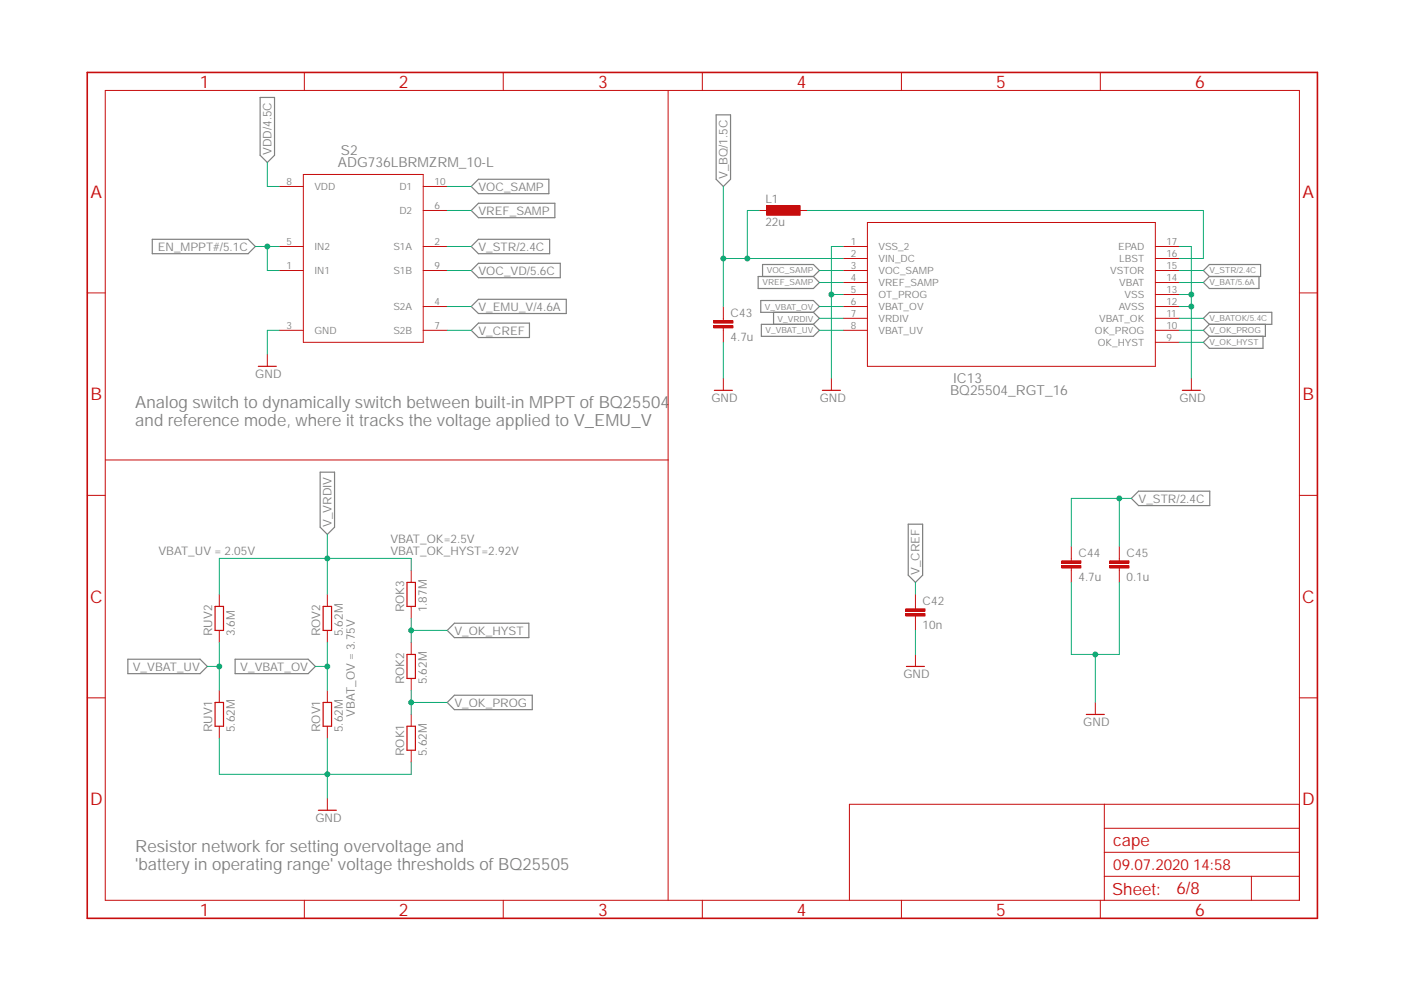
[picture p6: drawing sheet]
<svg xmlns="http://www.w3.org/2000/svg" width="297mm" height="210mm" viewBox="0 0 297 210" stroke-linecap="round" stroke-linejoin="round" font-family="sans-serif">
<path d="M17.9 15l261.2 179.9M279.1 15l-261.2 179.9" fill="none" stroke="#fff" stroke-width=".21"/>
<g fill="none" stroke="#808080" stroke-width=".25">
<path d="M55 20.6h3.1v12.3l-1.5 1.5-1.6-1.5zM99.7 39.5l1.5-1.6h14.9v3.1h-14.9zM151.5 24.3h3.1v13.6l-1.6 1.6-1.5-1.6zM32.2 50.6h20.3l1.5 1.6-1.5 1.5h-20.3zM99.7 52.2l1.5-1.6h15.1v3.1h-15.1zM99.7 44.5l1.5-1.5h16.2v3.1h-16.2zM99.7 57.2l1.5-1.5h17.3v3.1h-17.3zM160.4 58.5h11.7l1.3 1.3-1.3 1.2h-11.7zM161.3 58.5v-2.5h10.8l1.3 1.2-1.3 1.3M254.6 57.2l1.3-1.2h10.8v2.5h-10.8zM255.9 58.5l-1.3 1.3 1.3 1.2h10.5v-2.5M99.7 64.9l1.5-1.6h18.6v3h-18.6z"/>
<path d="M99.7 69.9l1.5-1.5h10.8v3h-10.8zM161 63.6h11.1l1.3 1.3-1.3 1.2h-11.1zM161.1 68.6h11l1.3 1.3-1.3 1.3h-11zM163.7 66.1v2.5M172.1 66.1l1.3 1.3-1.3 1.2M254.6 67.4l1.3-1.3h13.2v2.5h-13.2zM255.9 68.6l-1.3 1.3 1.3 1.3M255.9 71.2l-1.3 1.2 1.3 1.3h11.3v-2.5M267.7 68.6v2.6h-11.8M67.7 99.9h3.1v11.7l-1.5 1.5-1.6-1.5zM192.2 110.9h3v10.8l-1.5 1.5-1.5-1.5zM239.4 105.5l1.5-1.6h15v3.1h-15z"/>
<path d="M27.1 139.5h15.2l1.6 1.5-1.6 1.5h-15.2zM49.7 139.5h15.5l1.5 1.5-1.5 1.5h-15.5zM96.1 131.9h15.8v3h-15.8l-1.5-1.5zM96.1 147.1h16.5v3.1h-16.5l-1.5-1.6z"/>
</g>
<path d="M141.4 19.1v171.4M22.3 97.3h119.1M153 80.1v2.5M193.7 128.3v.5M193.7 130.3v.6" fill="none" stroke="#c70d0d" stroke-width=".21"/>
<path d="M151.1 82.6h3.8" fill="none" stroke="#c70d0d" stroke-width=".25"/>
<path d="M191.6 129.8h4.1v.5h-4.1z" fill-rule="evenodd" fill="#c70d0d"/>
<path d="M191.6 129.8h4.1v.5h-4.1z" fill="none" stroke="#c70d0d" stroke-width=".21"/>
<path d="M191.6 128.8h4.1v.5h-4.1z" fill-rule="evenodd" fill="#c70d0d"/>
<path d="M236.8 118.2v.5M191.6 128.8h4.1v.5h-4.1zM193.7 125.8v2.5M193.7 130.9v2.5M236.8 120.2v.5" fill="none" stroke="#c70d0d" stroke-width=".21"/>
<path d="M234.8 119.7h4v.5h-4z" fill-rule="evenodd" fill="#c70d0d"/>
<path d="M234.8 119.7h4v.5h-4z" fill="none" stroke="#c70d0d" stroke-width=".21"/>
<path d="M234.8 118.7h4v.5h-4z" fill-rule="evenodd" fill="#c70d0d"/>
<path d="M153 67.4v.5M153 69.4v.5M234.8 118.7h4v.5h-4zM236.8 115.6v2.6M87 120.7v2.5M87 128.3v2.6M236.8 120.7v2.5" fill="none" stroke="#c70d0d" stroke-width=".21"/>
<path d="M86.1 123.2h1.8v5.1h-1.8z" fill="none" stroke="#c70d0d" stroke-width=".25"/>
<path d="M151 68.9h4.1v.5h-4.1z" fill-rule="evenodd" fill="#c70d0d"/>
<path d="M151 68.9h4.1v.5h-4.1z" fill="none" stroke="#c70d0d" stroke-width=".21"/>
<path d="M151 67.9h4.1v.5h-4.1z" fill-rule="evenodd" fill="#c70d0d"/>
<g fill="none" stroke="#c70d0d" stroke-width=".21">
<path d="M59.1 39.5h5.1M64.2 36.9h25.3v35.5h-25.3zM89.5 39.5h5.1M59.1 52.2h5.1M59.1 57.2h5.1M89.5 52.2h5.1M89.5 57.2h5.1M89.5 44.5h5.1M56.6 75v2.5M59.1 69.9h5.1M89.5 64.9h5.1M89.5 69.9h5.1"/>
<path d="M151 67.9h4.1v.5h-4.1zM153 64.9v2.5M153 69.9v2.5M226.7 118.2v.5M226.7 120.2v.5"/>
</g>
<path d="M54.7 77.5h3.8" fill="none" stroke="#c70d0d" stroke-width=".25"/>
<path d="M224.6 119.7h4.1v.5h-4.1z" fill-rule="evenodd" fill="#c70d0d"/>
<path d="M224.6 119.7h4.1v.5h-4.1z" fill="none" stroke="#c70d0d" stroke-width=".21"/>
<path d="M224.6 118.7h4.1v.5h-4.1z" fill-rule="evenodd" fill="#c70d0d"/>
<path d="M224.6 118.7h4.1v.5h-4.1zM226.7 115.6v2.6M69.3 125.8v2.5M69.3 133.4v2.5M87 135.9v2.6M226.7 120.7v2.5M69.3 146.1v2.5M69.3 153.7v2.5M87 143.6v2.5M87 151.2v2.5M87 158.8v2.5M231.7 148.6v2.6" fill="none" stroke="#c70d0d" stroke-width=".21"/>
<path d="M68.4 128.3h1.7v5.1h-1.7zM86.1 138.5h1.8v5.1h-1.8zM68.4 148.6h1.7v5.1h-1.7zM86.1 153.7h1.8v5.1h-1.8zM229.8 151.2h3.8" fill="none" stroke="#c70d0d" stroke-width=".25"/>
<path d="M162.2 43.5h7.1v2.1h-7.1z" fill-rule="evenodd" fill="#c70d0d"/>
<g fill="none" stroke="#c70d0d" stroke-width=".21">
<path d="M22.3 19.1h252.6v171.4h-252.6zM64.4 15.3v3.8M106.5 15.3v3.8M148.6 15.3v3.8M190.7 15.3v3.8M232.8 15.3v3.8M160.7 44.5h2.5M162.2 43.5h7.1v2.1h-7.1zM168.3 44.5h2.5M178.4 52.2h5.1M178.4 54.7h5.1M178.4 57.2h5.1"/>
<path d="M178.4 59.8h5.1M183.5 47.1h60.9v30.4h-60.9zM244.4 52.2h5.1M244.4 54.7h5.1M244.4 57.2h5.1M244.4 59.8h5.1M18.5 62h3.8M178.4 62.3h5.1M178.4 64.9h5.1M178.4 67.4h5.1M178.4 69.9h5.1M244.4 62.3h5.1"/>
<path d="M244.4 64.9h5.1M244.4 67.4h5.1M244.4 69.9h5.1M244.4 72.4h5.1M274.9 62h3.8M175.9 80.1v2.5M252.1 80.1v2.5M18.5 104.8h3.8M274.9 104.8h3.8M46.4 125.8v2.5M46.4 133.4v2.5M193.7 138.5v2.5"/>
<path d="M18.5 147.7h3.8M46.4 146.1v2.5M46.4 153.7v2.5M274.9 147.7h3.8M69.3 168.9v2.5M233.6 170.2v20.3M233.6 175.3h41.3M274.9 170.2h-95.2v20.3M64.4 190.5v3.8M106.5 190.5v3.8M148.6 190.5v3.8M190.7 190.5v3.8"/>
<path d="M232.8 190.5v3.8M233.6 185.4h41.3M233.6 180.3h41.3M264.8 185.4v5.1"/>
</g>
<path d="M174 82.6h3.8M250.1 82.6h3.9M45.5 128.3h1.8v5.1h-1.8zM45.5 148.6h1.8v5.1h-1.8zM191.8 141h3.8M67.4 171.4h3.8" fill="none" stroke="#c70d0d" stroke-width=".25"/>
<path d="M18.5 15.3h260.2v179h-260.2z" fill="none" stroke="#c70d0d" stroke-width=".34"/>
<path d="M59.1 69.9h-2.5v5.1M153 72.4v7.7M69.3 156.2v12.7M87 161.3v2.5h-17.7" fill="none" stroke="#0dab75" stroke-width=".21"/>
<circle cx="69.3" cy="163.8" r=".51" fill="#0dab75"/>
<g fill="none" stroke="#0dab75" stroke-width=".21">
<path d="M249.5 62.3h2.6v17.8M249.5 64.9h2.6M193.7 133.4v5.1M46.4 156.2v7.6h22.9"/>
<circle cx="69.3" cy="163.8" r=".51"/>
</g>
<circle cx="252" cy="64.9" r=".51" fill="#0dab75"/>
<g fill="none" stroke="#0dab75" stroke-width=".21">
<path d="M249.5 52.2h2.6v10.1"/>
<circle cx="252" cy="64.9" r=".51"/>
</g>
<circle cx="252" cy="62.3" r=".51" fill="#0dab75"/>
<g fill="none" stroke="#0dab75" stroke-width=".21">
<path d="M178.4 52.2h-2.5v27.9M175.9 62.3h2.5"/>
<circle cx="252" cy="62.3" r=".51"/>
</g>
<circle cx="175.9" cy="62.3" r=".51" fill="#0dab75"/>
<g fill="none" stroke="#0dab75" stroke-width=".21">
<path d="M226.7 123.2v15.3h10.1v-15.3M231.7 138.5v10.1"/>
<circle cx="175.9" cy="62.3" r=".51"/>
</g>
<circle cx="231.7" cy="138.5" r=".51" fill="#0dab75"/>
<g fill="none" stroke="#0dab75" stroke-width=".21">
<path d="M69.3 135.9v10.2M66.7 141h2.6"/>
<circle cx="231.7" cy="138.5" r=".51"/>
</g>
<circle cx="69.3" cy="141" r=".51" fill="#0dab75"/>
<g fill="none" stroke="#0dab75" stroke-width=".21">
<path d="M94.6 52.2h5.1M173.4 64.9h5M226.7 105.5h12.7M236.8 105.5v10.1"/>
<circle cx="69.3" cy="141" r=".51"/>
</g>
<circle cx="236.8" cy="105.5" r=".51" fill="#0dab75"/>
<g fill="none" stroke="#0dab75" stroke-width=".21">
<path d="M94.6 39.5h5.1M153 39.5v25.4M94.6 57.2h5.1M94.6 44.5h5.1M153 54.7h25.4M160.7 44.5h-2.6v10.2M173.4 57.2h5M173.4 59.8h5M249.5 57.2h5.1M94.6 64.9h5.1M94.6 69.9h5.1M249.5 67.4h5.1"/>
<path d="M226.7 105.5v10.1M193.7 123.2v2.6"/>
<circle cx="236.8" cy="105.5" r=".51"/>
</g>
<circle cx="158.1" cy="54.7" r=".51" fill="#0dab75"/>
<circle cx="158.1" cy="54.7" r=".51" fill="none" stroke="#0dab75" stroke-width=".21"/>
<circle cx="153" cy="54.7" r=".51" fill="#0dab75"/>
<g fill="none" stroke="#0dab75" stroke-width=".21">
<path d="M56.6 34.4v5.1h2.5M87 146.1v5.1M87 148.6h7.6"/>
<circle cx="153" cy="54.7" r=".51"/>
</g>
<circle cx="87" cy="148.6" r=".51" fill="#0dab75"/>
<g fill="none" stroke="#0dab75" stroke-width=".21">
<path d="M249.5 69.9h5.1M87 130.9v5M87 133.4h7.6"/>
<circle cx="87" cy="148.6" r=".51"/>
</g>
<circle cx="87" cy="133.4" r=".51" fill="#0dab75"/>
<g fill="none" stroke="#0dab75" stroke-width=".21">
<path d="M249.5 72.4h5.1M69.3 118.2h17.7v2.5M69.3 113.1v12.7"/>
<circle cx="87" cy="133.4" r=".51"/>
</g>
<circle cx="69.3" cy="118.2" r=".51" fill="#0dab75"/>
<g fill="none" stroke="#0dab75" stroke-width=".21">
<path d="M54 52.2h5.1M56.6 52.2v5h2.5M173.4 67.4h5M69.3 118.2h-22.9v7.6"/>
<circle cx="69.3" cy="118.2" r=".51"/>
</g>
<circle cx="56.6" cy="52.2" r=".51" fill="#0dab75"/>
<g fill="none" stroke="#0dab75" stroke-width=".21">
<path d="M170.8 44.5h83.8v10.2h-5.1M249.5 59.8h5.1M173.4 69.9h5M46.4 135.9v10.2M43.9 141h2.5"/>
<circle cx="56.6" cy="52.2" r=".51"/>
</g>
<circle cx="46.4" cy="141" r=".51" fill="#0dab75"/>
<circle cx="46.4" cy="141" r=".51" fill="none" stroke="#0dab75" stroke-width=".21"/>
<g font-size="3.7" fill="#c70d0d">
<text x="42.3" y="18.5">1</text>
<text x="84.4" y="18.5">2</text>
<text x="126.5" y="18.5">3</text>
<text x="168.6" y="18.5">4</text>
<text x="210.7" y="18.5">5</text>
<text x="252.9" y="18.5">6</text>
<text x="19.1" y="41.9">A</text>
<text x="275.6" y="41.9">A</text>
<text x="19.1" y="84.7">B</text>
<text x="275.6" y="84.7">B</text>
<text x="19" y="127.6">C</text>
<text x="275.5" y="127.6">C</text>
<text x="19" y="170.4">D</text>
<text x="275.5" y="170.4">D</text>
<text x="42.3" y="193.7">1</text>
<text x="84.4" y="193.7">2</text>
<text x="126.5" y="193.7">3</text>
<text x="168.6" y="193.7">4</text>
<text x="210.7" y="193.7">5</text>
<text x="252.9" y="193.7">6</text>
</g>
<g font-size="3.6" fill="#808080">
<text x="28.6" y="86.4">Analog switch to dynamically switch between built-in MPPT ofBQ25504</text>
<text x="28.6" y="90.2">and reference mode, where ittracks the voltage applied to V_EMU_V</text>
<text x="28.6" y="180.3">Resistor network for setting overvoltage and</text>
<text x="28.6" y="184.2">'battery in operating range' voltage thresholds ofBQ25505</text>
</g>
<g font-size="3.6" fill="#c70d0d">
<text x="235.5" y="179.1">cape</text>
<text x="235.3" y="189.4">Sheet:</text>
<text x="248.9" y="189.2">6/8</text>
</g>
<text font-size="3.2" fill="#c70d0d" x="235.5" y="184.2">09.07.202014:58</text>
<g font-size="2.9" fill="#808080">
<text x="71.5" y="35.4">ADG736LBRMZRM_10-L</text>
<text x="72.1" y="32.9">S2</text>
<text x="201" y="83.7">BQ25504_RGT_16</text>
<text x="201.6" y="81.1">IC13</text>
</g>
<g font-size="2.5" fill="#808080">
<text x="57.4" y="32.9" transform="rotate(-90 57.4 32.9)">VDD/4.5C</text>
<text x="101.2" y="40.3">VOC_SAMP</text>
<text x="153.9" y="37.9" transform="rotate(-90 153.9 37.9)">V_BQ/1.5C</text>
<text x="101.2" y="45.4">VREF_SAMP</text>
<text x="161.9" y="47.8">22u</text>
<text x="161.9" y="43">L1</text>
<text x="33.4" y="53">EN_MPPT#/5.1C</text>
<text x="101.2" y="53">V_STR/2.4C</text>
<text x="101.2" y="58.1">VOC_VD/5.6C</text>
<text x="101.2" y="65.7">V_EMU_V/4.6A</text>
<text x="101.2" y="70.8">V_CREF</text>
<text x="154.6" y="67">C43</text>
<text x="154.6" y="72.1">4.7u</text>
<text x="54" y="80.1">GND</text>
<text x="150.5" y="85.1">GND</text>
<text x="173.4" y="85.1">GND</text>
<text x="249.5" y="85.1">GND</text>
<text x="240.9" y="106.3">V_STR/2.4C</text>
<text x="70.1" y="111.5" transform="rotate(-90 70.1 111.5)">V_VRDIV</text>
<text x="33.5" y="117.4">VBAT_UV = 2.05V</text>
<text x="82.6" y="114.9">VBAT_OK=2.5V</text>
<text x="82.6" y="117.5">VBAT_OK_HYST=2.92V</text>
<text x="228.2" y="117.8">C44</text>
<text x="238.3" y="117.8">C45</text>
<text x="194.6" y="121.7" transform="rotate(-90 194.6 121.7)">V_CREF</text>
<text x="228.2" y="122.9">4.7u</text>
<text x="238.3" y="122.9">0.1u</text>
<text x="85.5" y="129.6" transform="rotate(-90 85.5 129.6)">ROK3</text>
<text x="90.3" y="129.6" transform="rotate(-90 90.3 129.6)">1.87M</text>
<text x="195.2" y="127.9">C42</text>
<text x="44.9" y="134.7" transform="rotate(-90 44.9 134.7)">RUV2</text>
<text x="49.7" y="134.7" transform="rotate(-90 49.7 134.7)">3.6M</text>
<text x="67.7" y="134.7" transform="rotate(-90 67.7 134.7)">ROV2</text>
<text x="72.6" y="134.7" transform="rotate(-90 72.6 134.7)">5.62M</text>
<text x="96.1" y="134.3">V_OK_HYST</text>
<text x="195.2" y="133">10n</text>
<text x="28.1" y="141.9">V_VBAT_UV</text>
<text x="50.8" y="141.9">V_VBAT_OV</text>
<text x="191.1" y="143.6">GND</text>
<text x="85.5" y="144.8" transform="rotate(-90 85.5 144.8)">ROK2</text>
<text x="90.3" y="144.8" transform="rotate(-90 90.3 144.8)">5.62M</text>
<text x="96.1" y="149.5">V_OK_PROG</text>
<text x="44.9" y="154.9" transform="rotate(-90 44.9 154.9)">RUV1</text>
<text x="49.7" y="154.9" transform="rotate(-90 49.7 154.9)">5.62M</text>
<text x="67.7" y="154.9" transform="rotate(-90 67.7 154.9)">ROV1</text>
<text x="72.6" y="154.9" transform="rotate(-90 72.6 154.9)">5.62M</text>
<text x="75.1" y="151.7" transform="rotate(-90 75.1 151.7)">VBAT_OV = 3.75V</text>
<text x="229.2" y="153.7">GND</text>
<text x="85.5" y="160" transform="rotate(-90 85.5 160)">ROK1</text>
<text x="90.3" y="160" transform="rotate(-90 90.3 160)">5.62M</text>
<text x="66.7" y="174">GND</text>
</g>
<g font-size="2.1" fill="#808080">
<text x="60.6" y="39.1">8</text>
<text x="66.5" y="40.2">VDD</text>
<text x="84.5" y="40.2">D1</text>
<text x="91.9" y="39.1">10</text>
<text x="84.5" y="45.3">D2</text>
<text x="91.9" y="44.2">6</text>
<text x="60.6" y="51.8">5</text>
<text x="66.5" y="52.9">IN2</text>
<text x="83.2" y="52.9">S1A</text>
<text x="91.9" y="51.8">2</text>
<text x="180" y="51.8">1</text>
<text x="185.8" y="52.9">VSS_2</text>
<text x="236.6" y="52.9">EPAD</text>
<text x="246.8" y="51.8">17</text>
<text x="60.6" y="56.9">1</text>
<text x="66.5" y="58">IN1</text>
<text x="83.2" y="58">S1B</text>
<text x="91.9" y="56.9">9</text>
<text x="180" y="54.3">2</text>
<text x="180" y="56.9">3</text>
<text x="180" y="59.4">4</text>
<text x="185.8" y="55.5">VIN_DC</text>
<text x="185.8" y="58">VOC_SAMP</text>
<text x="234.9" y="58">VSTOR</text>
<text x="236.8" y="55.5">LBST</text>
<text x="246.8" y="59.4">14</text>
<text x="246.8" y="56.9">15</text>
<text x="246.8" y="54.3">16</text>
<text x="83.2" y="65.6">S2A</text>
<text x="91.9" y="64.5">4</text>
<text x="180" y="61.9">5</text>
<text x="180" y="64.5">6</text>
<text x="185.8" y="60.5">VREF_SAMP</text>
<text x="185.8" y="63.1">OT_PROG</text>
<text x="185.8" y="65.6">VBAT_OV</text>
<text x="236.7" y="65.6">AVSS</text>
<text x="236.8" y="60.5">VBAT</text>
<text x="237.9" y="63.1">VSS</text>
<text x="246.8" y="64.5">12</text>
<text x="246.8" y="61.9">13</text>
<text x="60.6" y="69.6">3</text>
<text x="66.5" y="70.7">GND</text>
<text x="83.2" y="70.7">S2B</text>
<text x="91.9" y="69.6">7</text>
<text x="180" y="67">7</text>
<text x="180" y="69.6">8</text>
<text x="185.8" y="68.1">VRDIV</text>
<text x="185.8" y="70.7">VBAT_UV</text>
<text x="231.6" y="70.7">OK_PROG</text>
<text x="232.5" y="68.2">VBAT_OK</text>
<text x="246.8" y="69.6">10</text>
<text x="246.8" y="67">11</text>
<text x="232.2" y="73.2">OK_HYST</text>
<text x="246.8" y="72.1">9</text>
</g>
<g font-size="1.8" fill="#808080">
<text x="162.2" y="57.9">VOC_SAMP</text>
<text x="255.9" y="57.9">V_STR/2.4C</text>
<text x="161.3" y="60.4">VREF_SAMP</text>
<text x="161.8" y="65.5">V_VBAT_OV</text>
<text x="255.9" y="60.4">V_BAT/5.6A</text>
<text x="162" y="70.5">V_VBAT_UV</text>
<text x="164.5" y="68">V_VRDIV</text>
<text x="255.9" y="68">V_BATOK/5.4C</text>
<text x="255.9" y="70.5">V_OK_PROG</text>
<text x="255.9" y="73.1">V_OK_HYST</text>
</g>
</svg>
